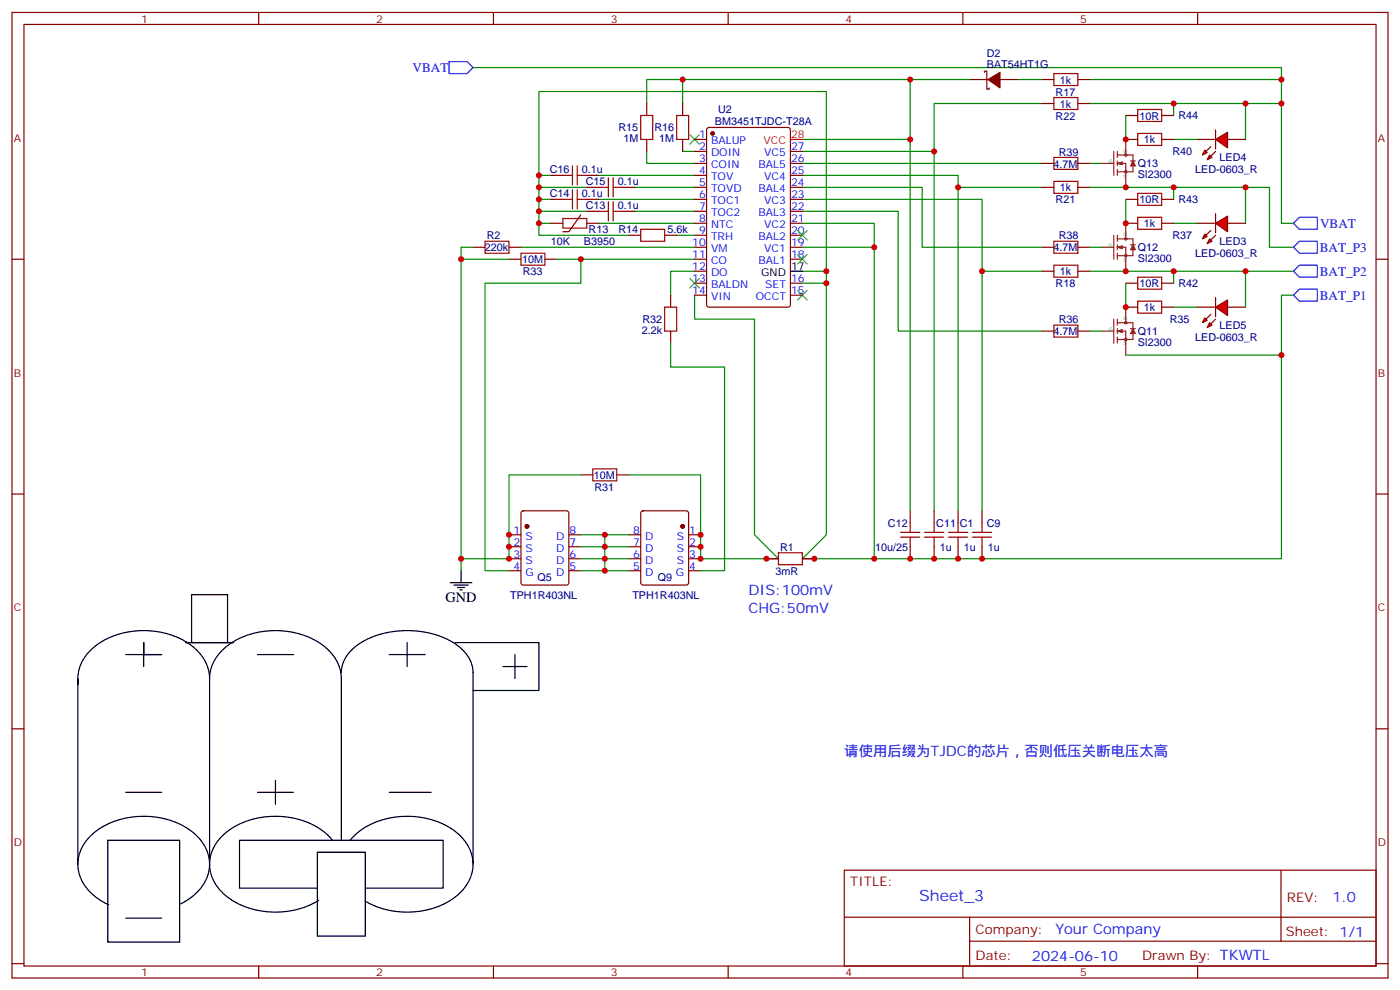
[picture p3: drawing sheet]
<svg xmlns="http://www.w3.org/2000/svg" width="412mm" height="292mm" viewBox="0 0 412 292" stroke-linecap="round" stroke-linejoin="round" font-family="sans-serif">
<g fill="none" stroke="#870000" stroke-width=".35">
<path d="M3.5 3.7h405.4v284.3h-405.4zM7.1 7.2h398.2v277.3h-398.2zM76.2 3.7v3.5M145.3 3.7v3.5M214.5 3.7v3.5M283.6 3.7v3.5M352.8 3.7v3.5M3.5 76.3h3.6M405.3 76.3h3.6M3.5 145.5h3.6M405.3 145.5h3.6M3.5 214.6h3.6"/>
<path d="M405.3 214.6h3.6M248.7 256.3h156.6v28.2h-156.6zM377.3 256.3v20.9M248.7 270.1h156.5M285.6 277.2h119.6M285.6 270.1v14.1M3.5 283.8h3.6M76.2 284.5v3.5M145.3 284.5v3.5M214.5 284.5v3.5M283.6 284.5v3.5M352.8 284.5v3.5"/>
<path d="M405.3 283.8h3.6"/>
</g>
<path d="M345.7 30.5v3.5M366.9 30.5v10.6M345.7 55.2v3.5M345.7 41.1h7.1M366.9 55.2v10.6M345.7 79.9v3.5M345.7 65.8h7.1M366.9 79.9v10.6M345.7 90.5h7.1" fill="none" stroke="#008700" stroke-width=".35"/>
<g fill="#f00" stroke="#870000" stroke-width=".35">
<path d="M358.1 41.1l3.5-2.2v4.6z"/>
<path d="M358.1 38.2v5.7z"/>
</g>
<g fill="#870000" stroke="#870000" stroke-width=".35">
<path d="M358.1 44.6l-1.4 1.4z"/>
<path d="M356.7 43.2l-1.5 1.4z"/>
</g>
<g fill="#f00" stroke="#870000" stroke-width=".35">
<path d="M356.3 45.6l.7 .8-1.4 .7z"/>
<path d="M354.9 44.2l.7 .7-1.4 .7z"/>
</g>
<path d="M352.8 41.1h5.3M361.6 41.1h5.3" fill="none" stroke="#870000" stroke-width=".35"/>
<g fill="#f00" stroke="#870000" stroke-width=".35">
<path d="M358.1 65.8l3.5-2.2v4.6z"/>
<path d="M358.1 62.9v5.7z"/>
</g>
<g fill="#870000" stroke="#870000" stroke-width=".35">
<path d="M358.1 69.3l-1.4 1.4z"/>
<path d="M356.7 67.9l-1.5 1.4z"/>
</g>
<g fill="#f00" stroke="#870000" stroke-width=".35">
<path d="M356.3 70.3l.7 .7-1.4 .8z"/>
<path d="M354.9 68.9l.7 .7-1.4 .7z"/>
</g>
<path d="M352.8 65.8h5.3M361.6 65.8h5.3" fill="none" stroke="#870000" stroke-width=".35"/>
<g fill="#f00" stroke="#870000" stroke-width=".35">
<path d="M358.1 90.5l3.5-2.2v4.6z"/>
<path d="M358.1 87.6v5.7z"/>
</g>
<g fill="#870000" stroke="#870000" stroke-width=".35">
<path d="M358.1 94l-1.4 1.4z"/>
<path d="M356.7 92.6l-1.5 1.4z"/>
</g>
<g fill="#f00" stroke="#870000" stroke-width=".35">
<path d="M356.3 95l.7 .7-1.4 .7z"/>
<path d="M354.9 93.6l.7 .7-1.4 .7z"/>
</g>
<g fill="none" stroke="#870000" stroke-width=".35">
<path d="M190.5 30.5v3.5M201.1 30.5v3.5M208.4 37.7l.4-.2h23.3l.7 .5v51.7l-.4 .7-23.6 .1-.6-.5-.1-51.8zM285.8 23.4h5.2M290 21.3v-.3h.7v5.2h.7v-.3M294.6 23.4h5.3M306.9 23.4h3.5M306.9 30.5h3.5M317.5 23.4h3.5M317.5 30.5h3.5M331.6 34h3.5M342.2 34h3.5"/>
<path d="M162.3 58.7h3.5M162.3 51.6h3.5M172.9 58.7h3.5M172.9 55.2h3.5M172.9 51.6h3.5M183.4 55.2h3.6M190.5 41.1v3.5M201.1 41.1v3.5M204.6 58.7h3.5M204.6 55.2h3.5M204.6 51.6h3.5M204.6 48.1h3.5"/>
<path d="M204.6 41.1h3.5M204.6 44.6h3.5M232.8 58.7h3.6M232.8 55.2h3.6M232.8 51.6h3.6M232.8 48.1h3.6M232.8 44.6h3.6M306.9 55.2h3.5M306.9 48.1h3.5M317.5 55.2h3.5M317.5 48.1h3.5M331.6 58.7h3.5"/>
<path d="M331.6 41.1h3.5M342.2 58.7h3.5M342.2 41.1h3.5M139.3 72.8h3.6M149.9 76.3h3.6M149.9 72.8h3.6M160.5 76.3h3.5M162.3 65.8h3.5M171.1 63.3l-3.5 4.9h-1.8M172.9 65.8h3.5M172.9 62.2h3.5M183.4 62.2h3.6"/>
<path d="M185.2 69.3h3.5M195.8 69.3h3.5M204.6 76.3h3.5M204.6 72.8h3.5M204.6 65.8h3.5M204.6 69.3h3.5M204.6 62.2h3.5M204.6 79.9h3.5M232.8 76.3h3.6M232.8 72.8h3.6M232.8 65.8h3.6M232.8 69.3h3.6"/>
<path d="M232.8 62.2h3.6M306.9 72.8h3.5M306.9 79.9h3.5M317.5 72.8h3.5M317.5 79.9h3.5M331.6 65.8h3.5M342.2 65.8h3.5M197.6 86.9v3.6M197.6 97.5v3.5M204.6 83.4h3.5M204.6 86.9h3.5M232.8 83.4h3.6"/>
<path d="M232.8 86.9h3.6M306.9 97.5h3.5M317.5 97.5h3.5M331.6 90.5h3.5M331.6 83.4h3.5M342.2 90.5h3.5M342.2 83.4h3.5M352.8 90.5h5.3M361.6 90.5h5.3M171.1 139.8h3.5M181.7 139.8h3.5M149.9 157.5h3.6"/>
<path d="M153.7 150.6l.5-.2h12.7l.6 .5 .1 20.7-.5 .6-12.9 .1-.7-.5v-20.7zM167.6 157.5h3.5M185.2 157.5h3.5M189 150.6l.4-.2h12.7l.7 .5v20.7l-.4 .6-13 .1-.6-.5-.1-20.7zM202.8 157.5h3.6M268.1 150.4v3.6M275.2 150.4v3.6M282.2 150.4v3.6M289.3 150.4v3.6M149.9 164.5h3.6M149.9 161h3.6M149.9 168.1h3.6"/>
<path d="M167.6 164.5h3.5M167.6 161h3.5M167.6 168.1h3.5M185.2 164.5h3.5M185.2 161h3.5M185.2 168.1h3.5M202.8 164.5h3.6M202.8 161h3.6M202.8 168.1h3.6M225.8 164.5h3.5M236.4 164.5h3.5M268.1 161v3.5"/>
<path d="M275.2 161v3.5M282.2 161v3.5M289.3 161v3.5"/>
</g>
<path d="M132.3 18.1h5.3l1.7 1.8-1.7 1.8h-5.3zM381 65.8l1.8-1.8h5.3v3.5h-5.3zM381 79.9l1.8-1.8h5.3v3.5h-5.3zM381 72.8l1.8-1.8h5.3v3.6h-5.3zM381 86.9l1.8-1.7h5.3v3.5h-5.3z" fill="none" stroke="#00f" stroke-width=".35"/>
<g fill="none" stroke="#008700" stroke-width=".35">
<path d="M139.3 19.9h238.2v3.5M201.1 23.4v7.1M268.1 23.4v127M285.8 23.4h-95.3v7.1M299.9 23.4h7M306.9 30.5h-31.7v119.9M321 23.4h56.5v7.1M321 30.5h56.5v35.3h3.5M331.6 34v7.1M158.7 51.6v-24.6h84.7v52.9h-7M158.7 58.7h3.6M158.7 55.2h14.2"/>
<path d="M162.3 51.6h-3.6v17.7h26.5M176.4 58.7h28.2M176.4 51.6h28.2M187 55.2h17.6M190.5 44.6v3.5h14.1M201.1 44.6h3.5M236.4 58.7h52.9v21.2M236.4 51.6h45.8v3.6M236.4 55.2h35.2v17.6h35.3M236.4 41.1h31.7M236.4 44.6h38.8M236.4 48.1h70.5"/>
<path d="M306.9 55.2h-24.7v95.2M321 55.2h52.9v17.6h7.1M321 48.1h3.6M331.6 58.7v7.1M135.8 76.3h14.1M139.3 72.8h-3.5v91.7h14.1v-24.7h21.2M153.5 72.8h51.1M158.7 62.2h14.2M158.7 65.8h3.6M164 76.3h7.1M176.4 65.8h28.2M187 62.2h17.6"/>
<path d="M199.3 69.3h5.3M204.6 76.3h-33.5v7.1h-28.2v84.7h7M204.6 79.9h-7v7M236.4 62.2h28.2v35.3h42.3M236.4 65.8h21.1v98.7M236.4 72.8h21.1M243.4 79.9v77.6l-7 7h141.1v-59.9M306.9 79.9h-17.6v70.5M321 79.9h60M321 72.8h3.6M204.6 86.9v7.1h17.6v63.5l7.1 7h-22.9v-24.7h-21.2M236.4 83.4h7"/>
<path d="M321 97.5h3.6M331.6 83.4v7.1M381 86.9h-3.5v17.7h-45.9M197.6 101v7.1h15.8v60h-7M171.1 157.5h14.1M178.2 157.5v10.6M135.8 164.5v3.6M171.1 164.5h14.1M171.1 161h14.1M171.1 168.1h14.1"/>
</g>
<g fill="none" stroke="#a10000" stroke-width=".35">
<path d="M188.7 34h3.6v7.1h-3.6zM199.3 34h3.5v7.1h-3.5zM310.4 21.7h7.1v3.5h-7.1zM310.4 28.7h7.1v3.5h-7.1zM335.1 39.3h7.1v3.5h-7.1zM335.1 32.2h7.1v3.6h-7.1zM165.8 58.7h2.8M165.8 51.6h2.8M168.6 48.8v5.7M168.6 55.9v5.6M170 58.7h2.9M170 48.8v5.7"/>
<path d="M170 55.9v5.6M170 51.6h2.9M176.4 55.2h2.8M179.2 52.4v5.6M179.2 59.4v5.7M180.6 52.4v5.6M180.6 59.4v5.7M180.6 55.2h2.8M310.4 53.4h7.1v3.5h-7.1zM310.4 46.4h7.1v3.5h-7.1zM335.1 56.9h7.1v3.6h-7.1zM142.9 71h7v3.6h-7z"/>
<path d="M153.5 74.6h7v3.5h-7zM165.8 64.3h7.1v2.9h-7.1zM176.4 62.2h2.8M180.6 62.2h2.8M188.7 67.5h7.1v3.5h-7.1zM310.4 78.1h7.1v3.5h-7.1zM310.4 71h7.1v3.6h-7.1zM335.1 64h7.1v3.5h-7.1zM195.8 90.5h3.5v7h-3.5zM310.4 95.7h7.1v3.6h-7.1zM335.1 88.7h7.1v3.5h-7.1zM335.1 81.6h7.1v3.6h-7.1z"/>
<path d="M174.6 138.1h7.1v3.5h-7.1zM265.3 158.2h5.6M265.3 156.8h5.6M268.1 154v2.8M268.1 158.2v2.8M272.3 158.2h5.7M272.3 156.8h5.7M275.2 154v2.8M275.2 158.2v2.8M279.4 158.2h5.6M279.4 156.8h5.6M282.2 154v2.8"/>
<path d="M282.2 158.2v2.8M286.5 158.2h5.6M286.5 156.8h5.6M289.3 154v2.8M289.3 158.2v2.8M229.3 162.8h7.1v3.5h-7.1z"/>
</g>
<g fill="none" stroke="#000" stroke-width=".35">
<path d="M232.8 79.9h3.6M56.4 175.1h10.6v14.1h-10.6zM132.6 171.6h6.4M133.7 172.3h4.2M134.8 173h2.1M135.5 173.7h.7M135.8 168.1v3.5M22.9 199.8a13.3 13.3 0 0 1 7.7-11.2 24.9 24.9 0 0 1 26.1 1.7 12.3 12.3 0 0 1 5 9.5M37 192.8h10.6h-5.3v-3.6v7.1M54.7 189.2h14.1h-14.1M61.7 199.8a13.3 13.3 0 0 1 7.7-11.2 24.9 24.9 0 0 1 26.1 1.7 12.3 12.3 0 0 1 5 9.5v47.6M61.7 199.8v52.9"/>
<path d="M75.8 192.8h10.6M100.5 198a10.7 10.7 0 0 1 5.7-8.7 27.8 27.8 0 0 1 27.5 0 10.7 10.7 0 0 1 5.6 8.7v56.5M114.7 192.8h10.5M119.9 189.2v7.1M134.1 189.2h24.6v14.1h-19.4M148.2 196.3h7M151.7 192.8v7M22.9 201.6v-1.8v54.7M37 233.3h10.6M75.8 233.3h10.6M81.1 229.8v7.1M114.7 233.3h12.3"/>
<path d="M31.7 247.4h21.2v30h-21.2zM93.5 251h14.1v24.7h-14.1zM97.9 247.4a19.9 19.9 0 0 0-14.6-6.9 22.5 22.5 0 0 0-18.7 6.6 11.2 11.2 0 0 0 1.9 16.7 24.7 24.7 0 0 0 27.4 1.3M103.2 247.4a22.3 22.3 0 0 1 19.7-6.9 20 20 0 0 1 14.5 7.9 11.2 11.2 0 0 1-2.9 15.4 24.9 24.9 0 0 1-27 1.5M37 270.4h10.6M53.2 266.2a14.5 14.5 0 0 0 8.5-10.8 12.9 12.9 0 0 0-7.4-12 24.9 24.9 0 0 0-26.2 1.5 11.3 11.3 0 0 0-2.7 16.5 17.1 17.1 0 0 0 6.6 5.1M93.5 261.5h-22.9v-14.1h59.9v14.1h-22.9"/>
</g>
<path d="M203.2 39.7l2.8 2.8M206 39.7l-2.8 2.8M234.9 74.9l2.9 2.9M234.9 67.9l2.9 2.8M237.8 74.9l-2.9 2.9M237.8 67.9l-2.9 2.8M203.2 82l2.8 2.8M206 82l-2.8 2.8M234.9 85.5l2.9 2.8M237.8 85.5l-2.9 2.8" fill="none" stroke="#3c3" stroke-width=".35"/>
<g fill="#870000" stroke="#870000" stroke-width=".35">
<path d="M291 23.4l3.6-2.1v4.6z"/>
<circle cx="201.1" cy="155" r=".53"/>
<circle cx="155.2" cy="155" r=".53"/>
<circle cx="209.9" cy="39.3" r=".53"/>
</g>
<g fill="none" stroke="#8c2424" stroke-width=".35">
<path d="M324.6 48.1h3.5M328.1 44.6v7M329.1 45.6h4.6v2.5M329.1 48.1h2.5v7.1M329.1 44.6v1.8M329.1 47.4v1.4M329.1 49.9v1.7M329.1 48.1l1.5 .4M329.8 48.1l.8 .4M330.6 47.8v.7M330.6 47.8l-1.5 .3M330.6 47.8l-1.1 .3 1.1 .4"/>
<path d="M331.6 41.1v4.5M333 47.4h1.4M333.7 48.5v2.1h-4.6M333.7 47.4l.7 1.4h-1.4zM333.7 48.1l.4 .7M333.7 48.1l-.3 .7M333.7 48.1l.4 .4M333.7 48.1l-.3 .4M324.6 72.8h3.5M328.1 69.3v7M329.1 70.3h4.6v2.5M329.1 72.8h2.5v7.1"/>
<path d="M329.1 69.3v1.7M329.1 72.1v1.4M329.1 74.6v1.7M329.1 72.8l1.5 .4M329.8 72.8l.8 .4M330.6 72.5v.7M330.6 72.5l-1.5 .3M330.6 72.5l-1.1 .3 1.1 .4M331.6 65.8v4.5M333 72.1h1.4M333.7 73.2v2.1h-4.6M333.7 72.1l.7 1.4h-1.4z"/>
<path d="M333.7 72.8l.4 .7M333.7 72.8l-.3 .7M333.7 72.8l.4 .4M333.7 72.8l-.3 .4M324.6 97.5h3.5M328.1 94v7M329.1 95h4.6v2.5M329.1 97.5h2.5v7.1M329.1 94v1.7M329.1 96.8v1.4M329.1 99.3v1.7M329.1 97.5l1.5 .4"/>
<path d="M329.8 97.5l.8 .4M330.6 97.2l-1.5 .3M330.6 97.2v.7M330.6 97.2l-1.1 .3 1.1 .4M331.6 90.5v4.5M333 96.8h1.4M333.7 97.9v2.1h-4.6M333.7 96.8l.7 1.4h-1.4zM333.7 97.5l.4 .7M333.7 97.5l-.3 .7M333.7 97.5l.4 .4M333.7 97.5l-.3 .4"/>
<circle cx="331.6" cy="50.6" r=".35"/>
<circle cx="331.6" cy="45.6" r=".35"/>
<circle cx="331.6" cy="75.3" r=".35"/>
<circle cx="331.6" cy="70.3" r=".35"/>
<circle cx="331.6" cy="95" r=".35"/>
<circle cx="331.6" cy="100" r=".35"/>
</g>
<path d="M232.8 41.1h3.6" fill="none" stroke="#f00" stroke-width=".35"/>
<g fill="#c00">
<circle cx="345.7" cy="79.9" r=".88"/>
<circle cx="345.7" cy="55.2" r=".88"/>
<circle cx="345.7" cy="30.5" r=".88"/>
<circle cx="366.9" cy="30.5" r=".88"/>
<circle cx="366.9" cy="79.9" r=".88"/>
<circle cx="366.9" cy="55.2" r=".88"/>
<circle cx="377.5" cy="23.4" r=".88"/>
<circle cx="135.8" cy="76.3" r=".88"/>
<circle cx="135.8" cy="164.5" r=".88"/>
<circle cx="158.8" cy="51.6" r=".88"/>
<circle cx="158.8" cy="62.2" r=".88"/>
<circle cx="158.8" cy="65.8" r=".88"/>
<circle cx="158.8" cy="58.7" r=".88"/>
<circle cx="158.8" cy="55.2" r=".88"/>
<circle cx="201.1" cy="23.4" r=".88"/>
<circle cx="268.1" cy="41.1" r=".88"/>
<circle cx="289.3" cy="79.9" r=".88"/>
<circle cx="282.2" cy="55.2" r=".88"/>
<circle cx="275.2" cy="44.6" r=".88"/>
<circle cx="377.5" cy="30.5" r=".88"/>
<circle cx="331.6" cy="55.2" r=".88"/>
<circle cx="331.6" cy="79.9" r=".88"/>
<circle cx="331.6" cy="41.1" r=".88"/>
<circle cx="331.6" cy="65.8" r=".88"/>
<circle cx="331.6" cy="90.5" r=".88"/>
<circle cx="149.9" cy="157.5" r=".88"/>
<circle cx="149.9" cy="161" r=".88"/>
<circle cx="149.9" cy="164.5" r=".88"/>
<circle cx="178.2" cy="161" r=".88"/>
<circle cx="178.2" cy="157.5" r=".88"/>
<circle cx="178.2" cy="164.5" r=".88"/>
<circle cx="178.2" cy="168.1" r=".88"/>
<circle cx="206.4" cy="161" r=".88"/>
<circle cx="206.4" cy="164.5" r=".88"/>
<circle cx="206.4" cy="157.5" r=".88"/>
<circle cx="225.8" cy="164.5" r=".88"/>
<circle cx="243.4" cy="79.9" r=".88"/>
<circle cx="171.1" cy="76.3" r=".88"/>
<circle cx="268.1" cy="23.4" r=".88"/>
<circle cx="377.5" cy="104.6" r=".88"/>
<circle cx="268.1" cy="164.5" r=".88"/>
<circle cx="239.9" cy="164.5" r=".88"/>
<circle cx="275.2" cy="164.5" r=".88"/>
<circle cx="282.2" cy="164.5" r=".88"/>
<circle cx="289.3" cy="164.5" r=".88"/>
<circle cx="257.5" cy="164.5" r=".88"/>
<circle cx="257.5" cy="72.8" r=".88"/>
<circle cx="243.4" cy="83.4" r=".88"/>
</g>
<text font-size="4.6" fill="#00f" x="270.8" y="265.3">Sheet_3</text>
<text font-size="4.2" x="131.2" y="177.2">GND</text>
<g font-size="4.2" fill="#00f">
<text x="220.5" y="175.1">DIS:100mV</text>
<text x="220.5" y="180.4">CHG:50mV</text>
<text x="248.7" y="222.7">请使用后缀为TJDC的芯片，否则低压关断电压太高</text>
<text x="392.5" y="265.5">1.0</text>
<text x="310.9" y="275.1">Your Company</text>
<text x="304" y="282.9">2024-06-10</text>
</g>
<g font-size="3.9" fill="#00f">
<text x="121.5" y="21.1">VBAT</text>
<text x="388.8" y="67.1">VBAT</text>
<text x="388.8" y="74.2">BAT_P3</text>
<text x="388.8" y="81.3">BAT_P2</text>
<text x="388.8" y="88.3">BAT_P1</text>
</g>
<g font-size="3.9" fill="#800">
<text x="250.5" y="260.8">TITLE:</text>
<text x="379.1" y="265.5">REV:</text>
<text x="287.4" y="275">Company:</text>
<text x="378.7" y="275.7">Sheet: 1/1</text>
<text x="287.4" y="282.7">Date:</text>
<text x="336.4" y="282.8">Drawn By: TKWTL</text>
</g>
<g font-size="3.2" fill="#800">
<text x="41.6" y="6.7">1</text>
<text x="110.8" y="6.7">2</text>
<text x="179.9" y="6.7">3</text>
<text x="249.1" y="6.7">4</text>
<text x="318.2" y="6.7">5</text>
<text x="4.1" y="41.8">A</text>
<text x="405.9" y="41.8">A</text>
<text x="4.1" y="110.9">B</text>
<text x="405.9" y="110.9">B</text>
<text x="4.1" y="180.1">C</text>
<text x="405.9" y="180.1">C</text>
<text x="4.1" y="249.2">D</text>
<text x="405.9" y="249.2">D</text>
<text x="41.6" y="287.5">1</text>
<text x="110.8" y="287.5">2</text>
<text x="179.9" y="287.5">3</text>
<text x="249.1" y="287.5">4</text>
<text x="318.2" y="287.5">5</text>
</g>
<g font-size="3.2" fill="#000080">
<text x="290.7" y="16.7">D2</text>
<text x="290.7" y="19.9">BAT54HT1G</text>
<text x="311" y="28.3">R17</text>
<text x="312.2" y="24.7">1k</text>
<text x="211.6" y="33.4">U2</text>
<text x="311" y="35.2">R22</text>
<text x="312.2" y="31.7">1k</text>
<text x="335.6" y="35.2">10R</text>
<text x="347.1" y="35.1">R44</text>
<text x="182.2" y="38.7">R15</text>
<text x="183.6" y="41.8">1M</text>
<text x="192.8" y="38.7">R16</text>
<text x="194.2" y="41.8">1M</text>
<text x="210.6" y="36.9">BM3451TJDC-T28A</text>
<text x="311.9" y="45.8">R39</text>
<text x="336.9" y="42.2">1k</text>
<text x="345.4" y="45.7">R40</text>
<text x="359.2" y="47.5">LED4</text>
<text x="161.9" y="51">C16</text>
<text x="171.4" y="51">0.1u</text>
<text x="310.3" y="49.3">4.7M</text>
<text x="335.1" y="52.5">SI2300</text>
<text x="335.1" y="49.3">Q13</text>
<text x="352.1" y="51">LED-0603_R</text>
<text x="161.9" y="58.1">C14</text>
<text x="171.4" y="58.1">0.1u</text>
<text x="172.5" y="54.6">C15</text>
<text x="182" y="54.6">0.1u</text>
<text x="311" y="59.9">R21</text>
<text x="312.2" y="56.4">1k</text>
<text x="335.6" y="59.9">10R</text>
<text x="347.1" y="59.8">R43</text>
<text x="172.5" y="61.6">C13</text>
<text x="182" y="61.6">0.1u</text>
<text x="143.4" y="70.4">R2</text>
<text x="173.4" y="68.7">R13</text>
<text x="182.2" y="68.7">R14</text>
<text x="196.6" y="68.7">5.6k</text>
<text x="311.9" y="70.5">R38</text>
<text x="336.9" y="66.9">1k</text>
<text x="345.4" y="70.4">R37</text>
<text x="142.8" y="74">220k</text>
<text x="153.8" y="77.5">10M</text>
<text x="162.3" y="72.2">10K</text>
<text x="172" y="72.2">B3950</text>
<text x="310.3" y="74">4.7M</text>
<text x="335.1" y="77.2">SI2300</text>
<text x="335.1" y="73.9">Q12</text>
<text x="352.1" y="75.7">LED-0603_R</text>
<text x="359.2" y="72.2">LED3</text>
<text x="154" y="81">R33</text>
<text x="312.2" y="81">1k</text>
<text x="311" y="84.6">R18</text>
<text x="335.6" y="84.6">10R</text>
<text x="347.1" y="84.5">R42</text>
<text x="189.3" y="95.2">R32</text>
<text x="311.9" y="95.1">R36</text>
<text x="336.9" y="91.6">1k</text>
<text x="344.6" y="95.1">R35</text>
<text x="189.1" y="98.3">2.2k</text>
<text x="310.3" y="98.7">4.7M</text>
<text x="335.1" y="101.9">SI2300</text>
<text x="335.1" y="98.6">Q11</text>
<text x="352.1" y="100.4">LED-0603_R</text>
<text x="359.2" y="96.9">LED5</text>
<text x="175" y="141">10M</text>
<text x="175.1" y="144.5">R31</text>
<text x="261.6" y="155.1">C12</text>
<text x="275.8" y="155.1">C11</text>
<text x="282.7" y="155.1">C1</text>
<text x="290.7" y="155.1">C9</text>
<text x="229.8" y="162.2">R1</text>
<text x="257.8" y="162.2">10u/25</text>
<text x="276.9" y="162.1">1u</text>
<text x="283.9" y="162.1">1u</text>
<text x="291" y="162.1">1u</text>
<text x="158.3" y="171">Q5</text>
<text x="193.7" y="171">Q9</text>
<text x="228.4" y="169.2">3mR</text>
<text x="150.3" y="176.3">TPH1R403NL</text>
<text x="186.3" y="176.3">TPH1R403NL</text>
</g>
<g font-size="3.2" fill="#00f">
<text x="205.9" y="40.7">1</text>
<text x="205.9" y="44.2">2</text>
<text x="205.9" y="47.8">3</text>
<text x="209.4" y="42.5">BALUP</text>
<text x="209.4" y="46">DOIN</text>
<text x="225.1" y="46">VC5</text>
<text x="233" y="47.8">26</text>
<text x="233" y="44.2">27</text>
<text x="205.9" y="51.3">4</text>
<text x="209.4" y="49.5">COIN</text>
<text x="209.4" y="53.1">TOV</text>
<text x="223.4" y="49.5">BAL5</text>
<text x="225.1" y="53.1">VC4</text>
<text x="233" y="51.3">25</text>
<text x="205.9" y="54.8">5</text>
<text x="205.9" y="58.3">6</text>
<text x="209.4" y="56.6">TOVD</text>
<text x="223.4" y="56.6">BAL4</text>
<text x="233" y="58.3">23</text>
<text x="233" y="54.8">24</text>
<text x="205.9" y="61.9">7</text>
<text x="205.9" y="65.4">8</text>
<text x="209.4" y="60.1">TOC1</text>
<text x="209.4" y="63.6">TOC2</text>
<text x="223.4" y="63.6">BAL3</text>
<text x="225.1" y="60.1">VC3</text>
<text x="233" y="65.4">21</text>
<text x="233" y="61.9">22</text>
<text x="205.9" y="68.9">9</text>
<text x="209.4" y="67.2">NTC</text>
<text x="209.4" y="70.7">TRH</text>
<text x="223.4" y="70.7">BAL2</text>
<text x="225.1" y="67.2">VC2</text>
<text x="233" y="68.9">20</text>
<text x="203.9" y="72.5">10</text>
<text x="203.9" y="76">11</text>
<text x="209.4" y="74.2">VM</text>
<text x="209.4" y="77.8">CO</text>
<text x="223.4" y="77.8">BAL1</text>
<text x="225.1" y="74.2">VC1</text>
<text x="233" y="76">18</text>
<text x="233" y="72.5">19</text>
<text x="203.9" y="79.5">12</text>
<text x="203.9" y="83">13</text>
<text x="209.4" y="81.3">DO</text>
<text x="233" y="83">16</text>
<text x="203.9" y="86.6">14</text>
<text x="209.4" y="84.8">BALDN</text>
<text x="209.4" y="88.3">VIN</text>
<text x="222.6" y="88.3">OCCT</text>
<text x="225.4" y="84.8">SET</text>
<text x="233" y="86.6">15</text>
<text x="151.3" y="157.1">1</text>
<text x="151.3" y="160.7">2</text>
<text x="154.8" y="158.9">S</text>
<text x="163.8" y="158.9">D</text>
<text x="167.7" y="160.7">7</text>
<text x="167.7" y="157.1">8</text>
<text x="186.5" y="160.7">7</text>
<text x="186.5" y="157.1">8</text>
<text x="190" y="158.9">D</text>
<text x="199.4" y="158.9">S</text>
<text x="203" y="157.1">1</text>
<text x="203" y="160.7">2</text>
<text x="151.3" y="164.2">3</text>
<text x="151.3" y="167.7">4</text>
<text x="154.8" y="162.4">S</text>
<text x="154.8" y="165.9">S</text>
<text x="163.8" y="165.9">D</text>
<text x="163.8" y="162.4">D</text>
<text x="167.7" y="167.7">5</text>
<text x="167.7" y="164.2">6</text>
<text x="186.5" y="167.7">5</text>
<text x="186.5" y="164.2">6</text>
<text x="190" y="165.9">D</text>
<text x="190" y="162.4">D</text>
<text x="199.4" y="162.4">S</text>
<text x="199.4" y="165.9">S</text>
<text x="203" y="164.2">3</text>
<text x="203" y="167.7">4</text>
<text x="154.8" y="169.5">G</text>
<text x="163.8" y="169.5">D</text>
<text x="190" y="169.5">D</text>
<text x="199.1" y="169.5">G</text>
</g>
<g font-size="3.2" fill="#f00">
<text x="233" y="40.7">28</text>
<text x="224.9" y="42.5">VCC</text>
</g>
<g font-size="3.2">
<text x="224.2" y="81.3">GND</text>
<text x="233" y="79.5">17</text>
</g>
<g font-size="1.4" fill="#238d23">
<text x="330.9" y="44.9">D</text>
<text x="326.7" y="48.1">G</text>
<text x="330.9" y="52.4">S</text>
<text x="330.9" y="69.6">D</text>
<text x="326.7" y="72.8">G</text>
<text x="330.9" y="77">S</text>
<text x="330.9" y="94.3">D</text>
<text x="326.7" y="97.5">G</text>
<text x="330.9" y="101.7">S</text>
</g>
</svg>
